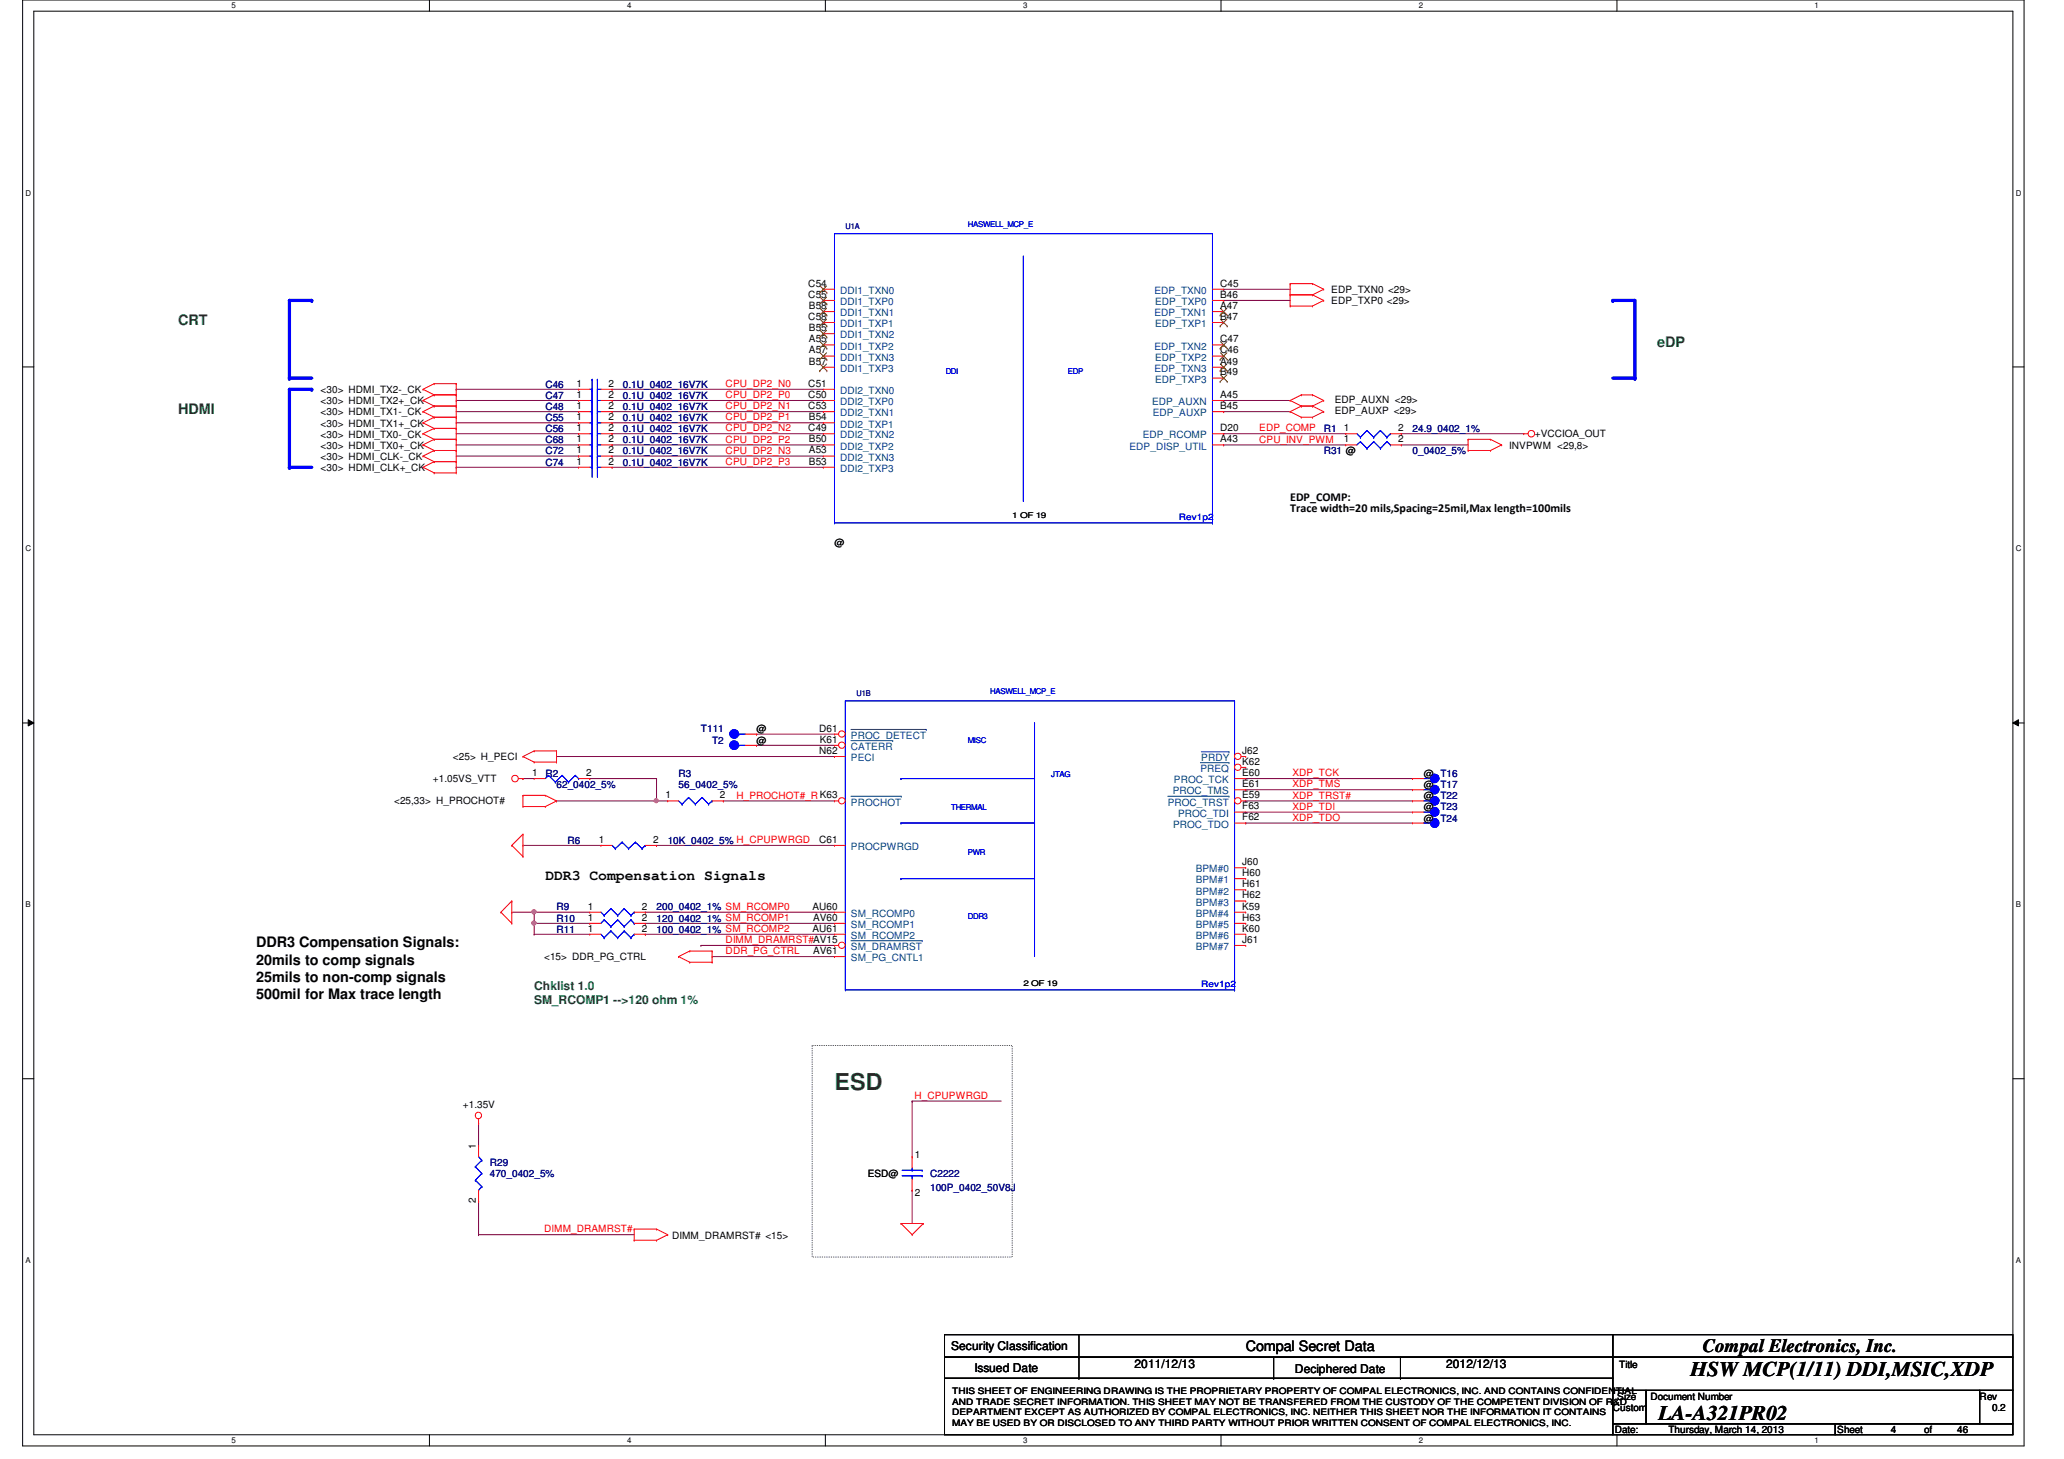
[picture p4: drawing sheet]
<svg xmlns="http://www.w3.org/2000/svg" width="297mm" height="210mm" viewBox="0 0 297 210" stroke-linecap="round" stroke-linejoin="round" font-family="sans-serif">
<path d="M3.3 0h288v208h-288zM4.9 1.6h284.8v204.8h-284.8z" fill="none" stroke="#000" stroke-width=".14"/>
<g fill="#fff">
<path d="M33.3 .2h.6v1.2h-.6z"/>
<path d="M33.3 206.6h.6v1.2h-.6z"/>
</g>
<path d="M61.8 0v1.6M61.8 206.4v1.6" fill="none" stroke="#000" stroke-width=".14"/>
<g fill="#fff">
<path d="M90.3 .2h.5v1.2h-.5z"/>
<path d="M90.3 206.6h.5v1.2h-.5z"/>
</g>
<path d="M118.8 0v1.6M118.8 206.4v1.6" fill="none" stroke="#000" stroke-width=".14"/>
<g fill="#fff">
<path d="M147.2 .2h.6v1.2h-.6z"/>
<path d="M147.2 206.6h.6v1.2h-.6z"/>
</g>
<path d="M175.7 0v1.6M175.7 206.4v1.6" fill="none" stroke="#000" stroke-width=".14"/>
<g fill="#fff">
<path d="M204.2 .2h.6v1.2h-.6z"/>
<path d="M204.2 206.6h.6v1.2h-.6z"/>
</g>
<path d="M232.7 0v1.6M232.7 206.4v1.6" fill="none" stroke="#000" stroke-width=".14"/>
<g fill="#fff">
<path d="M261.2 .2h.5v1.2h-.5z"/>
<path d="M261.2 206.6h.5v1.2h-.5z"/>
<path d="M3.7 27.2h.7v1.2h-.7z"/>
<path d="M290.1 27.2h.8v1.2h-.8z"/>
<path d="M3.7 78.4h.7v1.1h-.7z"/>
<path d="M290.1 78.4h.8v1.1h-.8z"/>
</g>
<path d="M3.3 52.8h1.6M289.7 52.8h1.6" fill="none" stroke="#000" stroke-width=".14"/>
<g fill="#fff">
<path d="M3.7 129.6h.7v1.2h-.7z"/>
<path d="M290.1 129.6h.7v1.2h-.7z"/>
</g>
<path d="M3.3 104h1.6M4.1 103.5l.8 .5-.8 .4zM289.7 104l.8-.5v.9zM289.7 104h1.6" fill="none" stroke="#000" stroke-width=".14"/>
<path d="M4.1 103.5l.8 .5-.8 .4zM289.7 104l.8-.5v.9z" fill="#000"/>
<g fill="#fff">
<path d="M3.7 180.8h.7v1.1h-.7z"/>
<path d="M290.1 180.8h.7v1.1h-.7z"/>
</g>
<path d="M3.3 155.2h1.6M289.7 155.2h1.6" fill="none" stroke="#000" stroke-width=".14"/>
<path d="M41.7 56h3.2" fill="none" stroke="#00f" stroke-width=".47"/>
<circle cx="44.9" cy="56" r=".23" fill="#00f"/>
<path d="M41.7 56v11.2" fill="none" stroke="#00f" stroke-width=".47"/>
<circle cx="41.7" cy="67.2" r=".23" fill="#00f"/>
<path d="M41.7 67.2h3.2" fill="none" stroke="#00f" stroke-width=".47"/>
<circle cx="41.7" cy="67.2" r=".23" fill="#00f"/>
<path d="M41.7 54.4h3.2" fill="none" stroke="#00f" stroke-width=".47"/>
<circle cx="41.7" cy="54.4" r=".23" fill="#00f"/>
<path d="M41.7 43.2v11.2" fill="none" stroke="#00f" stroke-width=".47"/>
<circle cx="41.7" cy="54.4" r=".23" fill="#00f"/>
<path d="M41.7 43.2h3.2" fill="none" stroke="#00f" stroke-width=".47"/>
<circle cx="44.9" cy="43.2" r=".23" fill="#00f"/>
<path d="M232.1 54.4h3.2" fill="none" stroke="#00f" stroke-width=".47"/>
<circle cx="235.3" cy="54.4" r=".23" fill="#00f"/>
<path d="M235.3 43.2v11.2" fill="none" stroke="#00f" stroke-width=".47"/>
<circle cx="235.3" cy="54.4" r=".23" fill="#00f"/>
<path d="M232.1 43.2h3.2" fill="none" stroke="#00f" stroke-width=".47"/>
<circle cx="232.1" cy="43.2" r=".23" fill="#00f"/>
<path d="M116.9 150.4h28.8v30.4h-28.8z" fill="none" stroke="#000" stroke-width=".14" stroke-dasharray="0 .3"/>
<path d="M75.3 112h.1M75.3 112h1.6M76.9 132.8h.1M76.9 132.8h8" fill="none" stroke="#800040" stroke-width=".14"/>
<circle cx="76.9" cy="132.8" r=".31" fill="#f0f"/>
<circle cx="76.9" cy="132.8" r=".31" fill="none" stroke="#f0f" stroke-width=".14"/>
<path d="M76.9 132.8h.1M76.9 131.2h.1M76.9 132.8v1.6M76.9 131.2h8" fill="none" stroke="#800040" stroke-width=".14"/>
<circle cx="76.9" cy="131.2" r=".31" fill="#f0f"/>
<circle cx="76.9" cy="131.2" r=".31" fill="none" stroke="#f0f" stroke-width=".14"/>
<g fill="none" stroke="#800040" stroke-width=".14">
<path d="M88.1 56h.1M88.1 57.6h.1M88.1 59.2h.1M88.1 56h30.4M88.1 57.6h30.4M88.1 59.2h30.4M176.1 41.6h.1M176.1 43.2h.1M176.1 57.6h.1M176.1 59.2h.1M176.1 57.6h9.6M176.1 59.2h9.6"/>
<path d="M176.1 41.6h9.6M176.1 43.2h9.6M88.1 60.8h.1M88.1 60.8h30.4M176.1 62.4h.1M176.1 64h.1M176.1 62.4h17.6M176.1 64h17.6M80.1 108.8h.1M80.1 108.8h40M94.5 115.2h.1M94.5 115.2h1.6"/>
<path d="M104.1 115.2h.1M104.1 115.2h16M76.9 134.4h.1M76.9 134.4h8M92.9 131.2h.1M92.9 132.8h.1M92.9 134.4h.1M92.9 134.4h27.2M92.9 131.2h27.2M92.9 132.8h27.2M100.9 136h.1M100.9 136h19.2"/>
<path d="M102.5 137.6h.1M102.5 137.6h17.6"/>
</g>
<circle cx="94.4" cy="115.2" r=".3" fill="#f0f"/>
<circle cx="94.4" cy="115.2" r=".3" fill="none" stroke="#f0f" stroke-width=".14"/>
<g fill="none" stroke="#800040" stroke-width=".14">
<path d="M65.7 56h.1M65.7 57.6h.1M65.7 56h17.6M65.7 57.6h17.6M65.7 59.2h17.6M83.3 59.2h.1M65.7 60.8h.1M65.7 64h.1M65.7 67.2h.1M65.7 62.4h17.6M65.7 64h17.6M65.7 65.6h17.6"/>
<path d="M65.7 67.2h17.6M65.7 60.8h17.6M83.3 62.4h.1M83.3 65.6h.1M88.1 62.4h.1M88.1 64h.1M88.1 65.6h.1M88.1 67.2h.1M88.1 62.4h30.4M88.1 64h30.4M88.1 65.6h30.4M88.1 67.2h30.4"/>
<path d="M201.7 62.4h.1M201.7 64h.1M201.7 62.4h17.6M201.7 64h9.6M80.1 115.2h.1M84.9 112h.1M84.9 112h9.6M94.5 112h.1M94.5 112v3.2h-14.4M108.9 107.2h.1M108.9 105.6h.1M108.9 107.2h11.2"/>
<path d="M108.9 105.6h11.2M179.3 112h.1M179.3 113.6h.1M179.3 115.2h.1M179.3 116.8h.1M179.3 118.4h.1M179.3 112h24M179.3 115.2h24M179.3 113.6h24M179.3 116.8h24M179.3 118.4h24M73.7 131.2h.1"/>
<path d="M73.7 131.2h3.2M75.3 121.6h.1M75.3 121.6h11.2M76.9 131.2h.1M76.9 131.2v1.6M94.5 121.6h.1M94.5 121.6h25.6M131.3 158.4h.1M131.3 158.4v8M131.3 158.4h12.8M68.9 172.8h.1M68.9 161.6h.1"/>
<path d="M68.9 177.6h.1M68.9 161.6v3.2M68.9 172.8v4.8M68.9 177.6h22.4M131.3 171.2h.1M131.3 171.2v4.8"/>
</g>
<g fill="none" stroke="#f00" stroke-width=".14">
<path d="M60.9 56h.1M60.9 57.6h.1M60.9 59.2h.1M60.9 56l1.6 .8M60.9 57.6l1.6 .8M60.9 59.2l1.6 .8M62.5 55.2h.1M62.5 56.8h.1M62.5 58.4h.1M62.5 58.4h3.2M62.5 56.8h3.2M62.5 55.2h3.2"/>
<path d="M62.5 55.2l-1.6 .8M62.5 56.8l-1.6 .8M62.5 58.4l-1.6 .8M65.7 56.8h.1M65.7 55.2h.1M65.7 58.4h.1M65.7 55.2v12.8M185.7 44h.1M185.7 42.4h.1M185.7 40.8h.1M185.7 59.2h.1M185.7 57.6h.1"/>
<path d="M185.7 42.4h3.2M185.7 44h3.2M185.7 40.8v3.2M185.7 40.8h3.2M185.7 59.2l1.6 .8M185.7 57.6l1.6 .8M187.3 58.4h.1M187.3 56.8h.1M187.3 58.4h1.6M187.3 58.4l-1.6 .8M187.3 56.8l-1.6 .8M187.3 56.8h1.6"/>
<path d="M188.9 42.4h.1M188.9 44h.1M188.9 40.8h.1M188.9 58.4h.1M188.9 56.8h.1M188.9 42.4l1.6 .8M188.9 40.8l1.6 .8M188.9 58.4l1.6 .8M188.9 56.8l1.6 .8M190.5 43.2h.1M190.5 41.6h.1M190.5 59.2h.1"/>
<path d="M190.5 57.6h.1M190.5 43.2l-1.6 .8M190.5 41.6l-1.6 .8M190.5 59.2l-1.6 .8M190.5 57.6l-1.6 .8M60.9 60.8h.1M60.9 62.4h.1M60.9 64h.1M60.9 65.6h.1M60.9 67.2h.1M60.9 60.8l1.6 .8M60.9 62.4l1.6 .8"/>
<path d="M60.9 64l1.6 .8M60.9 65.6l1.6 .8M60.9 67.2l1.6 .8M62.5 60h.1M62.5 61.6h.1M62.5 63.2h.1M62.5 64.8h.1M62.5 66.4h.1M62.5 68h.1M62.5 63.2h3.2M62.5 64.8h3.2M62.5 60h3.2"/>
<path d="M62.5 60l-1.6 .8M62.5 61.6h3.2M62.5 61.6l-1.6 .8M62.5 63.2l-1.6 .8M62.5 64.8l-1.6 .8M62.5 66.4h3.2M62.5 66.4l-1.6 .8M62.5 68h3.2M65.7 60h.1M65.7 61.6h.1M65.7 63.2h.1M65.7 64.8h.1"/>
<path d="M65.7 66.4h.1M65.7 68h.1M187.3 60h.1M187.3 60h1.6M188.9 60h.1M193.7 62.4h.1M193.7 62.4h1.6M200.1 62.4h1.6M201.7 62.4h.1M211.3 64.8h.1M211.3 63.2h.1M211.3 63.2h3.2"/>
<path d="M211.3 64.8h3.2M211.3 63.2v1.6M214.5 63.2h.1M214.5 64.8h.1M214.5 63.2l1.6 .8M216.1 64h.1M216.1 64l-1.6 .8M219.3 62.4h.1M219.3 62.4h.6M74.6 112h.7M75.3 108.8h.1M75.3 116h.1"/>
<path d="M75.3 114.4h.1M75.3 112h.1M75.3 108.8l1.6 .8M75.3 114.4h3.2M75.3 116h3.2M75.3 114.4v1.6M76.9 108h.1M76.9 109.6h.1M76.9 108l-1.6 .8M76.9 108h3.2M76.9 109.6h3.2M78.5 114.4h.1"/>
<path d="M78.5 116h.1M78.5 114.4l1.6 .8M80.1 108h.1M80.1 109.6h.1M80.1 115.2h.1M80.1 108v1.6M80.1 115.2l-1.6 .8M72.1 131.2h.1M72.1 131.2l1.6 1.6M73.7 129.6h.1M73.7 132.8h.1M73.7 121.6h.1"/>
<path d="M73.7 129.6v3.2M73.7 129.6l-1.6 1.6M73.7 121.6l1.6 1.6M75.3 123.2h.1M75.3 120h.1M75.3 120v3.2M75.3 120l-1.6 1.6M97.7 137.6h.1M97.7 137.6l1.6 .8M99.3 136.8h.1M99.3 138.4h.1M99.3 136.8l-1.6 .8"/>
<path d="M99.3 136.8h3.2M99.3 138.4h3.2M102.5 136.8h.1M102.5 138.4h.1M102.5 136.8v1.6M68.9 161.6h.1M68.9 161v.6M91.3 176.8h.1M91.3 178.4h.1M91.3 176.8h3.2M91.3 176.8v1.6M91.3 178.4h3.2"/>
<path d="M94.5 176.8h.1M94.5 178.4h.1M94.5 176.8l1.6 .8M96.1 177.6h.1M96.1 177.6l-1.6 .8M129.7 176h.1M129.7 176h3.2M129.7 176l1.6 1.6M131.3 177.6h.1M132.9 176h.1M132.9 176l-1.6 1.6"/>
<circle cx="220.4" cy="62.4" r=".47"/>
<circle cx="74.1" cy="112" r=".47"/>
<circle cx="68.8" cy="160.5" r=".46"/>
</g>
<g fill="none" stroke="#000" stroke-width=".14">
<path d="M135.9 192h96.2v3.2h-96.2zM135.9 195.2h96.2v3.1h-96.2zM135.9 198.3h96.2v8.1h-96.2zM155.3 195.2h.1M155.3 198.3h.1M155.3 192v6.3M183.3 198.3h.1M183.3 195.2v3.1M201.5 198.3h.1M201.5 195.2v3.1M232.1 192h57.6v3.2h-57.6zM232.1 195.2h57.6v4.8h-57.6z"/>
<path d="M232.1 200h4.8v4.9h-4.8zM232.1 204.9h32v1.5h-32zM236.9 200h48v4.9h-48zM264.1 204.9h25.6v1.5h-25.6zM284.9 200h4.8v4.9h-4.8z"/>
</g>
<path d="M195.3 62.4l.5 .5M195.8 62.9h.1M196.7 61.9h.1M196.7 61.9l-.9 1M196.7 61.9l1 1M197.7 62.9h.1M198.7 61.9h.1M198.7 61.9l-1 1M198.7 61.9l.9 1M199.6 62.9h.1M200.1 62.4h.1M200.1 62.4l-.5 .5" fill="none" stroke="#00f" stroke-width=".14"/>
<circle cx="206.5" cy="113.6" r=".62" fill="#00f"/>
<g fill="none" stroke="#00f" stroke-width=".14">
<path d="M204.9 113.6h1M205.9 113.6h.1"/>
<circle cx="206.5" cy="113.6" r=".62"/>
</g>
<circle cx="206.5" cy="113.6" r=".62" fill="#00f"/>
<g fill="none" stroke="#00f" stroke-width=".14">
<path d="M195.8 63.5h.1M195.8 63.5l-.5 .5M195.8 63.5l.9 1M196.7 64.5h.1M197.7 63.5h.1M197.7 63.5l-1 1M197.7 63.5l1 1M198.7 64.5h.1M199.6 63.5h.1M199.6 63.5l-.9 1M199.6 63.5l.5 .5M200.1 64h.1"/>
<path d="M204.9 113.6h1M205.9 113.6h.1"/>
<circle cx="206.5" cy="113.6" r=".62"/>
</g>
<path d="M193.7 64h.1M193.7 64h1.6M200.1 64h1.6M201.7 64h.1M203.3 113.6h.1M203.3 113.6h1.6" fill="none" stroke="#f00" stroke-width=".14"/>
<circle cx="206.5" cy="115.2" r=".62" fill="#00f"/>
<g fill="none" stroke="#00f" stroke-width=".14">
<path d="M204.9 115.2h1M205.9 115.2h.1"/>
<circle cx="206.5" cy="115.2" r=".62"/>
</g>
<circle cx="206.5" cy="115.2" r=".62" fill="#00f"/>
<g fill="none" stroke="#00f" stroke-width=".14">
<path d="M84.9 57.6h.3M85.2 57.6h.1M85.2 56.2h.1M85.2 56.2v2.9M86 56.2h.1M86 57.6h.1M86 57.6h.5M86 56.2v2.9M204.9 115.2h1M205.9 115.2h.1M129.8 169.2h2.9M129.8 168.4h2.9"/>
<path d="M131.3 168.4h.1M131.3 169.2h.1M131.3 168v.4M131.3 169.2v.4M132.7 169.2h.1M132.7 168.4h.1"/>
<circle cx="206.5" cy="115.2" r=".62"/>
</g>
<path d="M83.3 57.6h.1M83.3 57.6h1.6M86.5 57.6h1.6M88.1 57.6h.1M203.3 115.2h.1M203.3 115.2h1.6M131.3 166.4h.1M131.3 171.2h.1M131.3 166.4v1.6M131.3 169.6v1.6" fill="none" stroke="#f00" stroke-width=".14"/>
<circle cx="206.5" cy="116.8" r=".63" fill="#00f"/>
<g fill="none" stroke="#00f" stroke-width=".14">
<path d="M204.9 116.8h1M205.9 116.8h.1"/>
<circle cx="206.5" cy="116.8" r=".63"/>
</g>
<circle cx="206.5" cy="116.8" r=".63" fill="#00f"/>
<g fill="none" stroke="#00f" stroke-width=".14">
<path d="M120.1 33.6h.1M120.1 33.6v41.6M120.1 33.6h54.4v41.6M147.3 36.8v35.2M84.9 59.2h.3M85.2 59.2h.1M85.2 57.8h.1M85.2 57.8v2.9M86 57.8h.1M86 59.2h.1M86 59.2h.5M86 57.8v2.9"/>
<path d="M120.1 75.2h.1M120.1 75.2h54.4M147.3 72h.1M174.5 75.2h.1M204.9 116.8h1M205.9 116.8h.1"/>
<circle cx="206.5" cy="116.8" r=".63"/>
</g>
<g fill="none" stroke="#f00" stroke-width=".14">
<path d="M83.3 59.2h.1M83.3 59.2h1.6M86.5 59.2h1.6M88.1 59.2h.1M118.5 59.2h.1M118.5 56h.1M118.5 57.6h.1M118.5 52.8h.1M118.5 51.2h.1M118.5 49.6h.1M118.5 48h.1M118.5 46.4h.1"/>
<path d="M118.5 44.8h.1M118.5 43.2h.1M118.5 41.6h.1M118.5 59.2h1.6M118.5 56h1.6M118.5 57.6h1.6M118.5 52.8h1.6M118.5 51.2h1.6M118.5 49.6h1.6M118.5 46.4h1.6M118.5 44.8h1.6M118.5 41.6h1.6"/>
<path d="M118.5 43.2h1.6M118.5 48h1.6M174.5 59.2h1.6M174.5 57.6h1.6M174.5 52.8h1.6M174.5 54.4h1.6M174.5 51.2h1.6M174.5 49.6h1.6M174.5 46.4h1.6M174.5 44.8h1.6M174.5 41.6h1.6M174.5 43.2h1.6"/>
<path d="M176.1 57.6h.1M176.1 59.2h.1M176.1 54.4h.1M176.1 52.8h.1M176.1 51.2h.1M176.1 49.6h.1M176.1 46.4h.1M176.1 44.8h.1M176.1 41.6h.1M176.1 43.2h.1M118.5 67.2h.1M118.5 65.6h.1"/>
<path d="M118.5 64h.1M118.5 62.4h.1M118.5 60.8h.1M118.5 64h1.6M118.5 62.4h1.6M118.5 67.2h1.6M118.5 65.6h1.6M118.5 60.8h1.6M174.5 64h1.6M174.5 62.4h1.6M176.1 64h.1M176.1 62.4h.1"/>
<path d="M203.3 116.8h.1M203.3 116.8h1.6"/>
</g>
<g fill="none" stroke="#804000" stroke-width=".14">
<path d="M118 53.3h.1M118 51.7h.1M118 50.1h.1M118 48.5h.1M118 46.9h.1M118 45.3h.1M118 43.7h.1M118 42.1h.1M118 52.4l1 .9M118 50.8l1 .9M118 49.1l1 1M118 47.5l1 1"/>
<path d="M118 45.9l1 1M118 44.4l1 .9M118 42.8l1 .9M118 41.1l1 1M119 52.4l-1 .9M119 50.8l-1 .9M119 49.1l-1 1M119 47.5l-1 1M119 45.9l-1 1M119 44.4l-1 .9M119 42.8l-1 .9M119 41.1l-1 1"/>
<path d="M119 53.3h.1M119 51.7h.1M119 50.1h.1M119 48.5h.1M119 46.9h.1M119 45.3h.1M119 43.7h.1M119 42.1h.1M175.6 54.9h.1M175.6 53.3h.1M175.6 51.7h.1M175.6 50.1h.1"/>
<path d="M175.6 46.9h.1M175.6 45.3h.1M175.6 53.9l1 1M175.6 52.4l1 .9M175.6 50.8l1 .9M175.6 49.1l1 1M175.6 45.9l1 1M175.6 44.4l1 .9M176.6 53.9l-1 1M176.6 52.4l-1 .9M176.6 50.8l-1 .9M176.6 49.1l-1 1"/>
<path d="M176.6 45.9l-1 1M176.6 44.4l-1 .9M176.6 54.9h.1M176.6 53.3h.1M176.6 51.7h.1M176.6 50.1h.1M176.6 46.9h.1M176.6 45.3h.1"/>
</g>
<circle cx="206.5" cy="118.4" r=".63" fill="#00f"/>
<g fill="none" stroke="#00f" stroke-width=".14">
<path d="M204.9 118.4h1M205.9 118.4h.1"/>
<circle cx="206.5" cy="118.4" r=".63"/>
</g>
<circle cx="206.5" cy="118.4" r=".63" fill="#00f"/>
<g fill="none" stroke="#00f" stroke-width=".14">
<path d="M85.2 59.4h.1M85.2 59.4v2.9M86 59.4h.1M86 59.4v2.9M84.9 60.8h.3M85.2 60.8h.1M86 60.8h.1M86 60.8h.5M204.9 118.4h1M205.9 118.4h.1M86.5 131.2l.4 .5M86.9 131.7h.1"/>
<path d="M87.9 130.7h.1M87.9 130.7l-1 1M87.9 130.7l1 1M88.9 131.7h.1M89.8 130.7h.1M89.8 130.7l-.9 1M89.8 130.7l1 1M90.8 131.7h.1M91.3 131.2h.1M91.3 131.2l-.5 .5"/>
<circle cx="206.5" cy="118.4" r=".63"/>
</g>
<path d="M83.3 60.8h.1M83.3 60.8h1.6M86.5 60.8h1.6M88.1 60.8h.1M203.3 118.4h.1M203.3 118.4h1.6M84.9 131.2h.1M84.9 131.2h1.6M91.3 131.2h1.6M92.9 131.2h.1" fill="none" stroke="#f00" stroke-width=".14"/>
<circle cx="105.7" cy="105.6" r=".63" fill="#00f"/>
<g fill="none" stroke="#00f" stroke-width=".14">
<path d="M106.3 105.6h.1M106.3 105.6h1"/>
<circle cx="105.7" cy="105.6" r=".63"/>
</g>
<circle cx="105.7" cy="105.6" r=".63" fill="#00f"/>
<g fill="none" stroke="#00f" stroke-width=".14">
<path d="M84.9 62.4h.3M85.2 62.4h.1M85.2 61h.1M85.2 61v2.8M86 61h.1M86 62.4h.1M86 62.4h.5M86 61v2.8M106.3 105.6h.1M106.3 105.6h1"/>
<circle cx="105.7" cy="105.6" r=".63"/>
</g>
<path d="M83.3 62.4h.1M83.3 62.4h1.6M86.5 62.4h1.6M88.1 62.4h.1M107.3 105.6h1.6M108.9 105.6h.1" fill="none" stroke="#f00" stroke-width=".14"/>
<circle cx="105.7" cy="107.2" r=".63" fill="#00f"/>
<g fill="none" stroke="#00f" stroke-width=".14">
<path d="M106.3 107.2h.1M106.3 107.2h1"/>
<circle cx="105.7" cy="107.2" r=".63"/>
</g>
<circle cx="105.7" cy="107.2" r=".63" fill="#00f"/>
<g fill="none" stroke="#00f" stroke-width=".14">
<path d="M84.9 64h.3M85.2 64h.1M85.2 62.6h.1M85.2 62.6v2.8M86 62.6h.1M86 64h.1M86 64h.5M86 62.6v2.8M78.9 111.5h.1M78.9 111.5l-.4 .5M78.9 111.5l1 1M79.9 112.5h.1"/>
<path d="M80.9 111.5h.1M80.9 111.5l-1 1M80.9 111.5l.9 1M81.8 112.5h.1M82.8 111.5h.1M82.8 111.5l-1 1M82.8 111.5l.5 .5M83.3 112h.1M97.7 115.2l.5 .5M98.2 115.7h.1M99.1 114.7h.1M99.1 114.7l-.9 1"/>
<path d="M99.1 114.7l1 1M100.1 115.7h.1M101 114.7h.1M101 114.7l-.9 1M101 114.7l1 1M102 115.7h.1M102.5 115.2h.1M102.5 115.2l-.5 .5M106.3 107.2h.1M106.3 107.2h1M121.7 100.8h.1M121.7 100.8v41.6"/>
<path d="M121.7 100.8h56v41.6M129.7 112h.1M129.7 118.4h.1M129.7 112h19.2M129.7 118.4h19.2M148.9 104h.1M148.9 104v33.6M88.1 121.6l.5 .5M88.6 122.1h.1M89.5 121.2h.1M89.5 121.2l-.9 .9M89.5 121.2l1 .9"/>
<path d="M90.5 122.1h.1M91.4 121.2h.1M91.4 121.2l-.9 .9M91.4 121.2l1 .9M92.4 122.1h.1M92.9 121.6h.1M92.9 121.6l-.5 .5M129.7 126.4h.1M129.7 126.4h19.2M121.7 142.4h.1M121.7 142.4h56M177.7 142.4h.1"/>
<circle cx="105.7" cy="107.2" r=".63"/>
</g>
<g fill="none" stroke="#f00" stroke-width=".14">
<path d="M83.3 64h.1M83.3 64h1.6M86.5 64h1.6M88.1 64h.1M76.9 112h.1M76.9 112h1.6M83.3 112h1.6M84.9 112h.1M96.1 115.2h.1M96.1 115.2h1.6M102.5 115.2h1.6M104.1 115.2h.1"/>
<path d="M107.3 107.2h1.6M108.9 107.2h.1M86.5 121.6h.1M86.5 121.6h1.6M92.9 121.6h1.6M94.5 121.6h.1"/>
</g>
<circle cx="178.1" cy="110.4" r=".46" fill="#fff"/>
<g fill="none" stroke="#f00" stroke-width=".14">
<path d="M178.6 110.4h.7M179.3 110.4h.1"/>
<circle cx="178.1" cy="110.4" r=".46"/>
</g>
<path d="M172.8 109.7h4.1M176.9 109.7h.1" fill="none" stroke="#004080" stroke-width=".14"/>
<circle cx="178.1" cy="108.8" r=".46" fill="#fff"/>
<g fill="none" stroke="#f00" stroke-width=".14">
<path d="M177.7 112h1.6M178.6 108.8h.7M179.3 108.8h.1M179.3 112h.1"/>
<circle cx="178.1" cy="108.8" r=".46"/>
</g>
<path d="M172.9 108.2h4M176.9 108.2h.1" fill="none" stroke="#004080" stroke-width=".14"/>
<circle cx="178.1" cy="115.2" r=".46" fill="#fff"/>
<g fill="none" stroke="#f00" stroke-width=".14">
<path d="M178.6 115.2h.7M179.3 115.2h.1"/>
<circle cx="178.1" cy="115.2" r=".46"/>
</g>
<path d="M168.1 114.6h8.8M176.9 114.6h.1" fill="none" stroke="#004080" stroke-width=".14"/>
<circle cx="121.2" cy="115.2" r=".46" fill="#fff"/>
<g fill="none" stroke="#f00" stroke-width=".14">
<path d="M120.1 115.2h.1M120.1 115.2h.6M120.1 121.6h.1M120.1 121.6h1.6"/>
<circle cx="121.2" cy="115.2" r=".46"/>
</g>
<path d="M122.5 114.6h7.2M129.7 114.6h.1" fill="none" stroke="#004080" stroke-width=".14"/>
<circle cx="121.2" cy="107.2" r=".46" fill="#fff"/>
<g fill="none" stroke="#f00" stroke-width=".14">
<path d="M120.1 107.2h.1M120.1 108.8h.1M120.1 107.2h.6M120.1 108.8h1.6"/>
<circle cx="121.2" cy="107.2" r=".46"/>
</g>
<path d="M122.5 106.6h6M128.5 106.6h.1" fill="none" stroke="#004080" stroke-width=".14"/>
<circle cx="121.2" cy="105.6" r=".46" fill="#fff"/>
<g fill="none" stroke="#f00" stroke-width=".14">
<path d="M120.1 105.6h.1M120.1 105.6h.6M177.7 113.6h1.6M177.7 116.8h1.6M177.7 118.4h1.6M179.3 113.6h.1M179.3 116.8h.1M179.3 118.4h.1M120.1 131.2h.1M120.1 132.8h.1M120.1 134.4h.1M120.1 137.6h.1"/>
<path d="M120.1 131.2h1.6M120.1 132.8h1.6M120.1 134.4h1.6M120.1 137.6h1.6M177.7 124.8h1.6M177.7 128h1.6M177.7 126.4h1.6M177.7 129.6h1.6M177.7 136h1.6M177.7 131.2h1.6M177.7 132.8h1.6M177.7 134.4h1.6"/>
<path d="M179.3 124.8h.1M179.3 128h.1M179.3 126.4h.1M179.3 129.6h.1M179.3 136h.1M179.3 134.4h.1M179.3 132.8h.1M179.3 131.2h.1"/>
<circle cx="121.2" cy="105.6" r=".46"/>
</g>
<path d="M122.5 104.9h10.8M133.3 104.9h.1" fill="none" stroke="#004080" stroke-width=".14"/>
<circle cx="121.2" cy="136" r=".46" fill="#fff"/>
<g fill="none" stroke="#f00" stroke-width=".14">
<path d="M83.3 56h.1M83.3 56h1.6M86.5 56h1.6M88.1 56h.1M83.3 65.6h.1M83.3 67.2h.1M83.3 65.6h1.6M83.3 67.2h1.6M86.5 65.6h1.6M86.5 67.2h1.6M88.1 65.6h.1M88.1 67.2h.1"/>
<path d="M84.9 132.8h.1M84.9 132.8h1.6M91.3 132.8h1.6M92.9 132.8h.1M120.1 136h.1M120.1 136h.6M68.9 164.8h.1M68.9 172.8h.1M68.9 164.8v1.6M68.9 171.2v1.6"/>
<circle cx="121.2" cy="136" r=".46"/>
</g>
<path d="M122.5 135.3h10.2M132.7 135.3h.1" fill="none" stroke="#004080" stroke-width=".14"/>
<g fill="none" stroke="#00f" stroke-width=".14">
<path d="M84.9 56h.3M85.2 56h.1M85.2 54.6h.1M85.2 54.6v2.8M86 54.6h.1M86 56h.1M86 54.6v2.8M86 56h.5M84.9 65.6h.3M84.9 67.2h.3M85.2 65.6h.1M85.2 64.2h.1"/>
<path d="M85.2 67.2h.1M85.2 65.8h.1M85.2 64.2v4.5M86 64.2h.1M86 65.6h.1M86 65.8h.1M86 67.2h.1M86 65.6h.5M86 64.2v4.5M86 67.2h.5M86.9 132.3h.1M86.9 132.3l-.4 .5"/>
<path d="M86.9 132.3l1 1M87.9 133.3h.1M88.9 132.3h.1M88.9 132.3l-1 1M88.9 132.3l.9 1M89.8 133.3h.1M90.8 132.3h.1M90.8 132.3l-1 1M90.8 132.3l.5 .5M91.3 132.8h.1M68.4 167.9h.1M68.4 169.8h.1"/>
<path d="M68.4 167.9l.9 .9M68.4 169.8l.9 .9M68.9 171.2h.1M68.9 166.4l.4 .5M69.3 166.9h.1M69.3 168.8h.1M69.3 170.7h.1M69.3 166.9l-.9 1M69.3 168.8l-.9 1M69.3 170.7l-.4 .5"/>
</g>
<circle cx="206.5" cy="112" r=".62" fill="#00f"/>
<g fill="none" stroke="#00f" stroke-width=".14">
<path d="M204.9 112h1M205.9 112h.1"/>
<circle cx="206.5" cy="112" r=".62"/>
</g>
<circle cx="206.5" cy="112" r=".62" fill="#00f"/>
<g fill="none" stroke="#00f" stroke-width=".14">
<path d="M204.9 112h1M205.9 112h.1M86.5 134.4l.4 .5M86.9 134.9h.1M87.9 133.9h.1M87.9 133.9l-1 1M87.9 133.9l1 1M88.9 134.9h.1M89.8 133.9h.1M89.8 133.9l-.9 1M89.8 133.9l1 1M90.8 134.9h.1"/>
<path d="M91.3 134.4h.1M91.3 134.4l-.5 .5"/>
<circle cx="206.5" cy="112" r=".62"/>
</g>
<path d="M203.3 112h.1M203.3 112h1.6M84.9 134.4h.1M84.9 134.4h1.6M91.3 134.4h1.6M92.9 134.4h.1" fill="none" stroke="#f00" stroke-width=".14"/>
<circle cx="76.9" cy="132.8" r=".31" fill="#f0f"/>
<circle cx="76.9" cy="132.8" r=".31" fill="none" stroke="#f0f" stroke-width=".14"/>
<circle cx="76.9" cy="131.2" r=".31" fill="#f0f"/>
<circle cx="76.9" cy="131.2" r=".31" fill="none" stroke="#f0f" stroke-width=".14"/>
<circle cx="94.4" cy="115.2" r=".3" fill="#f0f"/>
<circle cx="94.4" cy="115.2" r=".3" fill="none" stroke="#f0f" stroke-width=".14"/>
<text font-size="3.3" fill="#008000" x="120.1" y="156.8">ESD</text>
<g font-size="3">
<text x="243.3" y="198">HSW MCP(1/11) DDI,MSIC,XDP</text>
<text x="238.7" y="204.3">LA-A321PR02</text>
</g>
<text font-size="2.7" x="245.1" y="194.5">Compal Electronics, Inc.</text>
<g font-size="2.1" fill="#008000">
<text x="25.7" y="46.7">CRT</text>
<text x="238.5" y="49.9">eDP</text>
<text x="25.7" y="59.5">HDMI</text>
</g>
<g font-size="2.1">
<text x="78.5" y="126.5">DDR3 Compensation Signals</text>
<text x="36.9" y="136.3">DDR3 Compensation Signals:</text>
<text x="36.9" y="138.8">20mils to comp signals</text>
<text x="36.9" y="141.2">25mils to non-comp signals</text>
<text x="36.9" y="143.7">500mil for Max trace length</text>
<text x="179.3" y="194.4">Compal Secret Data</text>
</g>
<g font-size="1.7">
<text x="185.7" y="73.7">Trace width=20 mils,Spacing=25mil,Max length=100mils</text>
<text x="185.7" y="72.1">EDP_COMP:</text>
<text x="136.9" y="194.3">Security Classification</text>
<text x="140.2" y="197.3">Issued Date</text>
<text x="163.3" y="196.8">2011/12/13</text>
<text x="186.3" y="197.5">Deciphered Date</text>
<text x="208.1" y="196.8">2012/12/13</text>
</g>
<g font-size="1.7" fill="#008000">
<text x="76.9" y="142.5">Chklist 1.0</text>
<text x="76.9" y="144.5">SM_RCOMP1 --&gt;120 ohm 1%</text>
</g>
<g font-size="1.4">
<text x="116.3" y="41.2">C54</text>
<text x="175.6" y="41.2">C45</text>
<text x="116.3" y="46">C58</text>
<text x="116.3" y="42.8">C55</text>
<text x="116.4" y="47.6">B55</text>
<text x="116.4" y="44.4">B58</text>
<text x="175.6" y="46">B47</text>
<text x="175.6" y="44.4">A47</text>
<text x="175.6" y="42.8">B46</text>
<text x="191.6" y="43.8">EDP_TXP0 &lt;29&gt;</text>
<text x="191.6" y="42.2">EDP_TXN0 &lt;29&gt;</text>
<text x="116.4" y="52.5">B57</text>
<text x="116.4" y="50.8">A57</text>
<text x="116.4" y="49.2">A55</text>
<text x="175.6" y="52.5">A49</text>
<text x="175.6" y="50.8">C46</text>
<text x="175.6" y="49.2">C47</text>
<text x="46.1" y="56.6">&lt;30&gt; HDMI_TX2-_CK</text>
<text x="46.1" y="58.2">&lt;30&gt; HDMI_TX2+_CK</text>
<text x="46.1" y="59.8">&lt;30&gt; HDMI_TX1-_CK</text>
<text x="83" y="57.2">1</text>
<text x="83" y="58.8">1</text>
<text x="83" y="55.6">1</text>
<text x="87.6" y="57.2">2</text>
<text x="87.6" y="58.8">2</text>
<text x="87.6" y="55.6">2</text>
<text x="116.3" y="58.8">C53</text>
<text x="116.3" y="55.6">C51</text>
<text x="116.3" y="57.2">C50</text>
<text x="175.6" y="57.2">A45</text>
<text x="175.6" y="58.8">B45</text>
<text x="175.6" y="54">B49</text>
<text x="192.1" y="59.6">EDP_AUXP &lt;29&gt;</text>
<text x="192.1" y="58">EDP_AUXN &lt;29&gt;</text>
<text x="46.1" y="61.4">&lt;30&gt; HDMI_TX1+_CK</text>
<text x="46.1" y="63">&lt;30&gt; HDMI_TX0-_CK</text>
<text x="46.1" y="64.6">&lt;30&gt; HDMI_TX0+_CK</text>
<text x="83" y="60.5">1</text>
<text x="83" y="62">1</text>
<text x="83" y="63.6">1</text>
<text x="83" y="65.2">1</text>
<text x="87.6" y="60.5">2</text>
<text x="87.6" y="62">2</text>
<text x="87.6" y="63.6">2</text>
<text x="87.6" y="65.2">2</text>
<text x="116.3" y="62">C49</text>
<text x="116.4" y="65.2">A53</text>
<text x="116.4" y="63.6">B50</text>
<text x="116.4" y="60.5">B54</text>
<text x="175.6" y="63.6">A43</text>
<text x="175.6" y="62">D20</text>
<text x="193.4" y="62">1</text>
<text x="193.4" y="63.6">1</text>
<text x="201.2" y="62">2</text>
<text x="201.2" y="63.6">2</text>
<text x="217.2" y="64.6">INVPWM &lt;29,8&gt;</text>
<text x="220.9" y="62.8">+VCCIOA_OUT</text>
<text x="46.1" y="66.2">&lt;30&gt; HDMI_CLK-_CK</text>
<text x="46.1" y="67.8">&lt;30&gt; HDMI_CLK+_CK</text>
<text x="83" y="66.8">1</text>
<text x="87.6" y="66.8">2</text>
<text x="116.4" y="66.8">B53</text>
<text x="120.1" y="78.5">@</text>
<text x="108.9" y="105.4">@</text>
<text x="108.9" y="107">@</text>
<text x="117.9" y="105.2">D61</text>
<text x="118" y="106.8">K61</text>
<text x="62.3" y="112.4">+1.05VS_VTT</text>
<text x="65.2" y="109.4">&lt;25&gt; H_PECI</text>
<text x="76.6" y="111.6">1</text>
<text x="84.4" y="111.6">2</text>
<text x="117.9" y="108.5">N62</text>
<text x="178.8" y="110">K62</text>
<text x="178.8" y="108.5">J62</text>
<text x="178.8" y="111.6">E60</text>
<text x="178.8" y="113.2">E61</text>
<text x="204.9" y="113.4">@ T17</text>
<text x="204.9" y="111.8">@ T16</text>
<text x="56.7" y="115.6">&lt;25,33&gt; H_PROCHOT#</text>
<text x="95.8" y="114.9">1</text>
<text x="103.6" y="114.9">2</text>
<text x="178.8" y="114.9">E59</text>
<text x="178.8" y="116.5">F63</text>
<text x="178.8" y="118">F62</text>
<text x="204.9" y="115">@ T22</text>
<text x="204.9" y="116.6">@ T23</text>
<text x="204.9" y="118.2">@ T24</text>
<text x="86.2" y="121.2">1</text>
<text x="94" y="121.2">2</text>
<text x="117.9" y="121.2">C61</text>
<text x="178.8" y="124.5">J60</text>
<text x="84.6" y="130.9">1</text>
<text x="92.4" y="130.9">2</text>
<text x="116.9" y="130.9">AU60</text>
<text x="178.8" y="127.6">H61</text>
<text x="178.8" y="126">H60</text>
<text x="178.8" y="129.2">H62</text>
<text x="178.8" y="130.9">K59</text>
<text x="84.6" y="132.5">1</text>
<text x="84.6" y="134">1</text>
<text x="92.4" y="132.5">2</text>
<text x="92.4" y="134">2</text>
<text x="116.9" y="134">AU61</text>
<text x="117" y="132.5">AV60</text>
<text x="117" y="137.2">AV61</text>
<text x="178.8" y="135.6">J61</text>
<text x="178.8" y="134">K60</text>
<text x="178.8" y="132.5">H63</text>
<text x="78.3" y="138.2">&lt;15&gt; DDR_PG_CTRL</text>
<text x="66.6" y="159.5">+1.35V</text>
<text x="68.5" y="165.3" transform="rotate(-90 68.5 165.3)">1</text>
<text x="131.7" y="166.6">1</text>
<text x="68.5" y="173.1" transform="rotate(-90 68.5 173.1)">2</text>
<text x="124.9" y="169.4">ESD@</text>
<text x="131.7" y="172.1">2</text>
<text x="96.7" y="178.2">DIMM_DRAMRST# &lt;15&gt;</text>
<text x="233" y="196.8">Title</text>
<text x="232.1" y="203">Custom</text>
<text x="232.7" y="201.4">Size</text>
<text x="237.5" y="201.4">Document Number</text>
<text x="284.9" y="201.4">Rev</text>
<text x="286.7" y="203">0.2</text>
<text x="232.4" y="206.2">Date:</text>
<text x="240.1" y="206.2">Thursday, March 14, 2013</text>
<text x="264.4" y="206.2">Sheet</text>
<text x="272.1" y="206.2">4</text>
<text x="276.9" y="206.2">of</text>
<text x="281.7" y="206.2">46</text>
</g>
<g font-size="1.4" fill="#004080">
<text x="120.9" y="47.1">DDI1_TXP1</text>
<text x="120.9" y="45.5">DDI1_TXN1</text>
<text x="120.9" y="43.9">DDI1_TXP0</text>
<text x="120.9" y="42.3">DDI1_TXN0</text>
<text x="166.2" y="45.5">EDP_TXN1</text>
<text x="166.2" y="42.3">EDP_TXN0</text>
<text x="166.2" y="47.1">EDP_TXP1</text>
<text x="166.2" y="43.9">EDP_TXP0</text>
<text x="120.9" y="53.5">DDI1_TXP3</text>
<text x="120.9" y="51.9">DDI1_TXN3</text>
<text x="120.9" y="50.3">DDI1_TXP2</text>
<text x="120.9" y="48.7">DDI1_TXN2</text>
<text x="166.2" y="53.5">EDP_TXN3</text>
<text x="166.2" y="50.3">EDP_TXN2</text>
<text x="166.2" y="51.9">EDP_TXP2</text>
<text x="120.9" y="59.9">DDI2_TXN1</text>
<text x="120.9" y="56.7">DDI2_TXN0</text>
<text x="120.9" y="58.3">DDI2_TXP0</text>
<text x="165.8" y="58.3">EDP_AUXN</text>
<text x="165.9" y="59.9">EDP_AUXP</text>
<text x="166.2" y="55.1">EDP_TXP3</text>
<text x="120.9" y="64.7">DDI2_TXP2</text>
<text x="120.9" y="63.1">DDI2_TXN2</text>
<text x="120.9" y="61.5">DDI2_TXP1</text>
<text x="162.6" y="64.7">EDP_DISP_UTIL</text>
<text x="164.5" y="63.1">EDP_RCOMP</text>
<text x="120.9" y="67.9">DDI2_TXP3</text>
<text x="120.9" y="66.3">DDI2_TXN3</text>
<text x="122.5" y="107.9">CATERR</text>
<text x="122.5" y="106.3">PROC_DETECT</text>
<text x="122.5" y="109.5">PECI</text>
<text x="168.9" y="112.7">PROC_TCK</text>
<text x="172.8" y="111.1">PREQ</text>
<text x="172.9" y="109.5">PRDY</text>
<text x="122.5" y="115.9">PROCHOT</text>
<text x="168.1" y="115.9">PROC_TRST</text>
<text x="168.8" y="114.3">PROC_TMS</text>
<text x="168.8" y="119.1">PROC_TDO</text>
<text x="169.5" y="117.5">PROC_TDI</text>
<text x="122.5" y="122.3">PROCPWRGD</text>
<text x="172.1" y="125.5">BPM#0</text>
<text x="122.5" y="131.9">SM_RCOMP0</text>
<text x="172.1" y="128.7">BPM#2</text>
<text x="172.1" y="127.1">BPM#1</text>
<text x="172.1" y="130.3">BPM#3</text>
<text x="172.1" y="131.9">BPM#4</text>
<text x="122.5" y="133.5">SM_RCOMP1</text>
<text x="122.5" y="135.1">SM_RCOMP2</text>
<text x="122.5" y="136.7">SM_DRAMRST</text>
<text x="172.1" y="136.7">BPM#7</text>
<text x="172.1" y="135.1">BPM#6</text>
<text x="172.1" y="133.5">BPM#5</text>
<text x="122.5" y="138.3">SM_PG_CNTL1</text>
</g>
<g font-size="1.4" fill="#000080">
<text x="78.5" y="57.4">C47</text>
<text x="78.5" y="59">C48</text>
<text x="78.5" y="55.8">C46</text>
<text x="89.7" y="57.4">0.1U_0402_16V7K</text>
<text x="89.7" y="59">0.1U_0402_16V7K</text>
<text x="89.7" y="55.8">0.1U_0402_16V7K</text>
<text x="78.5" y="60.6">C55</text>
<text x="78.5" y="62.2">C56</text>
<text x="78.5" y="63.8">C68</text>
<text x="78.5" y="65.4">C72</text>
<text x="89.7" y="60.6">0.1U_0402_16V7K</text>
<text x="89.7" y="62.2">0.1U_0402_16V7K</text>
<text x="89.7" y="63.8">0.1U_0402_16V7K</text>
<text x="89.7" y="65.4">0.1U_0402_16V7K</text>
<text x="190.5" y="62.2">R1</text>
<text x="190.5" y="65.4">R31 @</text>
<text x="203.3" y="65.4">0_0402_5%</text>
<text x="203.3" y="62.2">24.9_0402_1%</text>
<text x="78.5" y="67">C74</text>
<text x="89.7" y="67">0.1U_0402_16V7K</text>
<text x="100.9" y="105.4">T111</text>
<text x="102.5" y="107">T2</text>
<text x="78.5" y="111.8">R2</text>
<text x="80.1" y="113.4">62_0402_5%</text>
<text x="97.7" y="111.8">R3</text>
<text x="97.7" y="113.4">56_0402_5%</text>
<text x="81.7" y="121.4">R6</text>
<text x="96.1" y="121.4">10K_0402_5% H_CPUPWRGD</text>
<text x="80.1" y="131">R9</text>
<text x="94.5" y="131">200_0402_1% SM_RCOMP0</text>
<text x="80.1" y="132.6">R10</text>
<text x="80.1" y="134.2">R11</text>
<text x="94.5" y="132.6">120_0402_1% SM_RCOMP1</text>
<text x="94.5" y="134.2">100_0402_1% SM_RCOMP2</text>
<text x="70.5" y="167.8">R29</text>
<text x="70.5" y="169.4">470_0402_5%</text>
<text x="133.9" y="169.4">C2222</text>
<text x="133.9" y="171.3">100P_0402_50V8J</text>
</g>
<g font-size="1.4" fill="#f00">
<text x="104.4" y="55.7">CPU_DP2_N0</text>
<text x="104.4" y="57.3">CPU_DP2_P0</text>
<text x="104.4" y="58.9">CPU_DP2_N1</text>
<text x="104.4" y="60.5">CPU_DP2_P1</text>
<text x="104.4" y="62.1">CPU_DP2_N2</text>
<text x="104.4" y="63.7">CPU_DP2_P2</text>
<text x="104.4" y="65.3">CPU_DP2_N3</text>
<text x="181.2" y="62.1">EDP_COMP</text>
<text x="181.2" y="63.7">CPU_INV_PWM</text>
<text x="104.4" y="66.9">CPU_DP2_P3</text>
<text x="186" y="111.7">XDP_TCK</text>
<text x="186" y="113.3">XDP_TMS</text>
<text x="106" y="114.9">H_PROCHOT#_RK63</text>
<text x="186" y="114.9">XDP_TRST#</text>
<text x="186" y="116.5">XDP_TDI</text>
<text x="186" y="118.1">XDP_TDO</text>
<text x="104.4" y="135.7">DIMM_DRAMRST#AV15</text>
<text x="104.4" y="137.3">DDR_PG_CTRL</text>
<text x="131.6" y="158.1">H_CPUPWRGD</text>
<text x="78.3" y="177.3">DIMM_DRAMRST#</text>
</g>
<g font-size="1.3" fill="#00f">
<text x="169.7" y="74.8">Rev1p2</text>
<text x="172.9" y="142">Rev1p2</text>
</g>
<g font-size="1.3">
<text x="137" y="200.6">THIS SHEET OF ENGINEERING DRAWING IS THE PROPRIETARY PROPERTY OF COMPAL ELECTRONICS, INC. AND CONTAINS CONFIDENTIAL</text>
<text x="137" y="202.1">AND TRADE SECRET INFORMATION. THIS SHEET MAY NOT BE TRANSFERED FROM THE CUSTODY OF THE COMPETENT DIVISION OF R&amp;D</text>
<text x="137" y="203.6">DEPARTMENT EXCEPT AS AUTHORIZED BY COMPAL ELECTRONICS, INC. NEITHER THIS SHEET NOR THE INFORMATION IT CONTAINS</text>
<text x="137" y="205.1">MAY BE USED BY OR DISCLOSED TO ANY THIRD PARTY WITHOUT PRIOR WRITTEN CONSENT OF COMPAL ELECTRONICS, INC.</text>
</g>
<g font-size="1.1">
<text x="33.3" y="1.1">5</text>
<text x="90.3" y="1.1">4</text>
<text x="147.2" y="1.1">3</text>
<text x="204.2" y="1.1">2</text>
<text x="261.2" y="1.1">1</text>
<text x="3.7" y="28.2">D</text>
<text x="290.1" y="28.2">D</text>
<text x="145.7" y="74.6">1 OF 19</text>
<text x="3.7" y="79.3">C</text>
<text x="290.1" y="79.3">C</text>
<text x="3.7" y="130.6">B</text>
<text x="290.1" y="130.6">B</text>
<text x="147.3" y="141.8">2 OF 19</text>
<text x="3.7" y="181.7">A</text>
<text x="290.1" y="181.7">A</text>
<text x="33.3" y="207.6">5</text>
<text x="90.3" y="207.6">4</text>
<text x="147.2" y="207.6">3</text>
<text x="204.2" y="207.6">2</text>
<text x="261.2" y="207.6">1</text>
</g>
<g font-size="1.1" fill="#000080">
<text x="121.7" y="33">U1A</text>
<text x="123.3" y="100.2">U1B</text>
</g>
<g font-size="1.1" fill="#00f">
<text x="139.3" y="32.7">HASWELL_MCP_E</text>
<text x="136.1" y="53.8">DDI</text>
<text x="153.7" y="53.8">EDP</text>
<text x="142.5" y="99.9">HASWELL_MCP_E</text>
<text x="139.3" y="106.9">MISC</text>
<text x="151.3" y="111.7">JTAG</text>
<text x="136.9" y="116.5">THERMAL</text>
<text x="139.3" y="122.9">PWR</text>
<text x="139.3" y="132.2">DDR3</text>
</g>
</svg>
